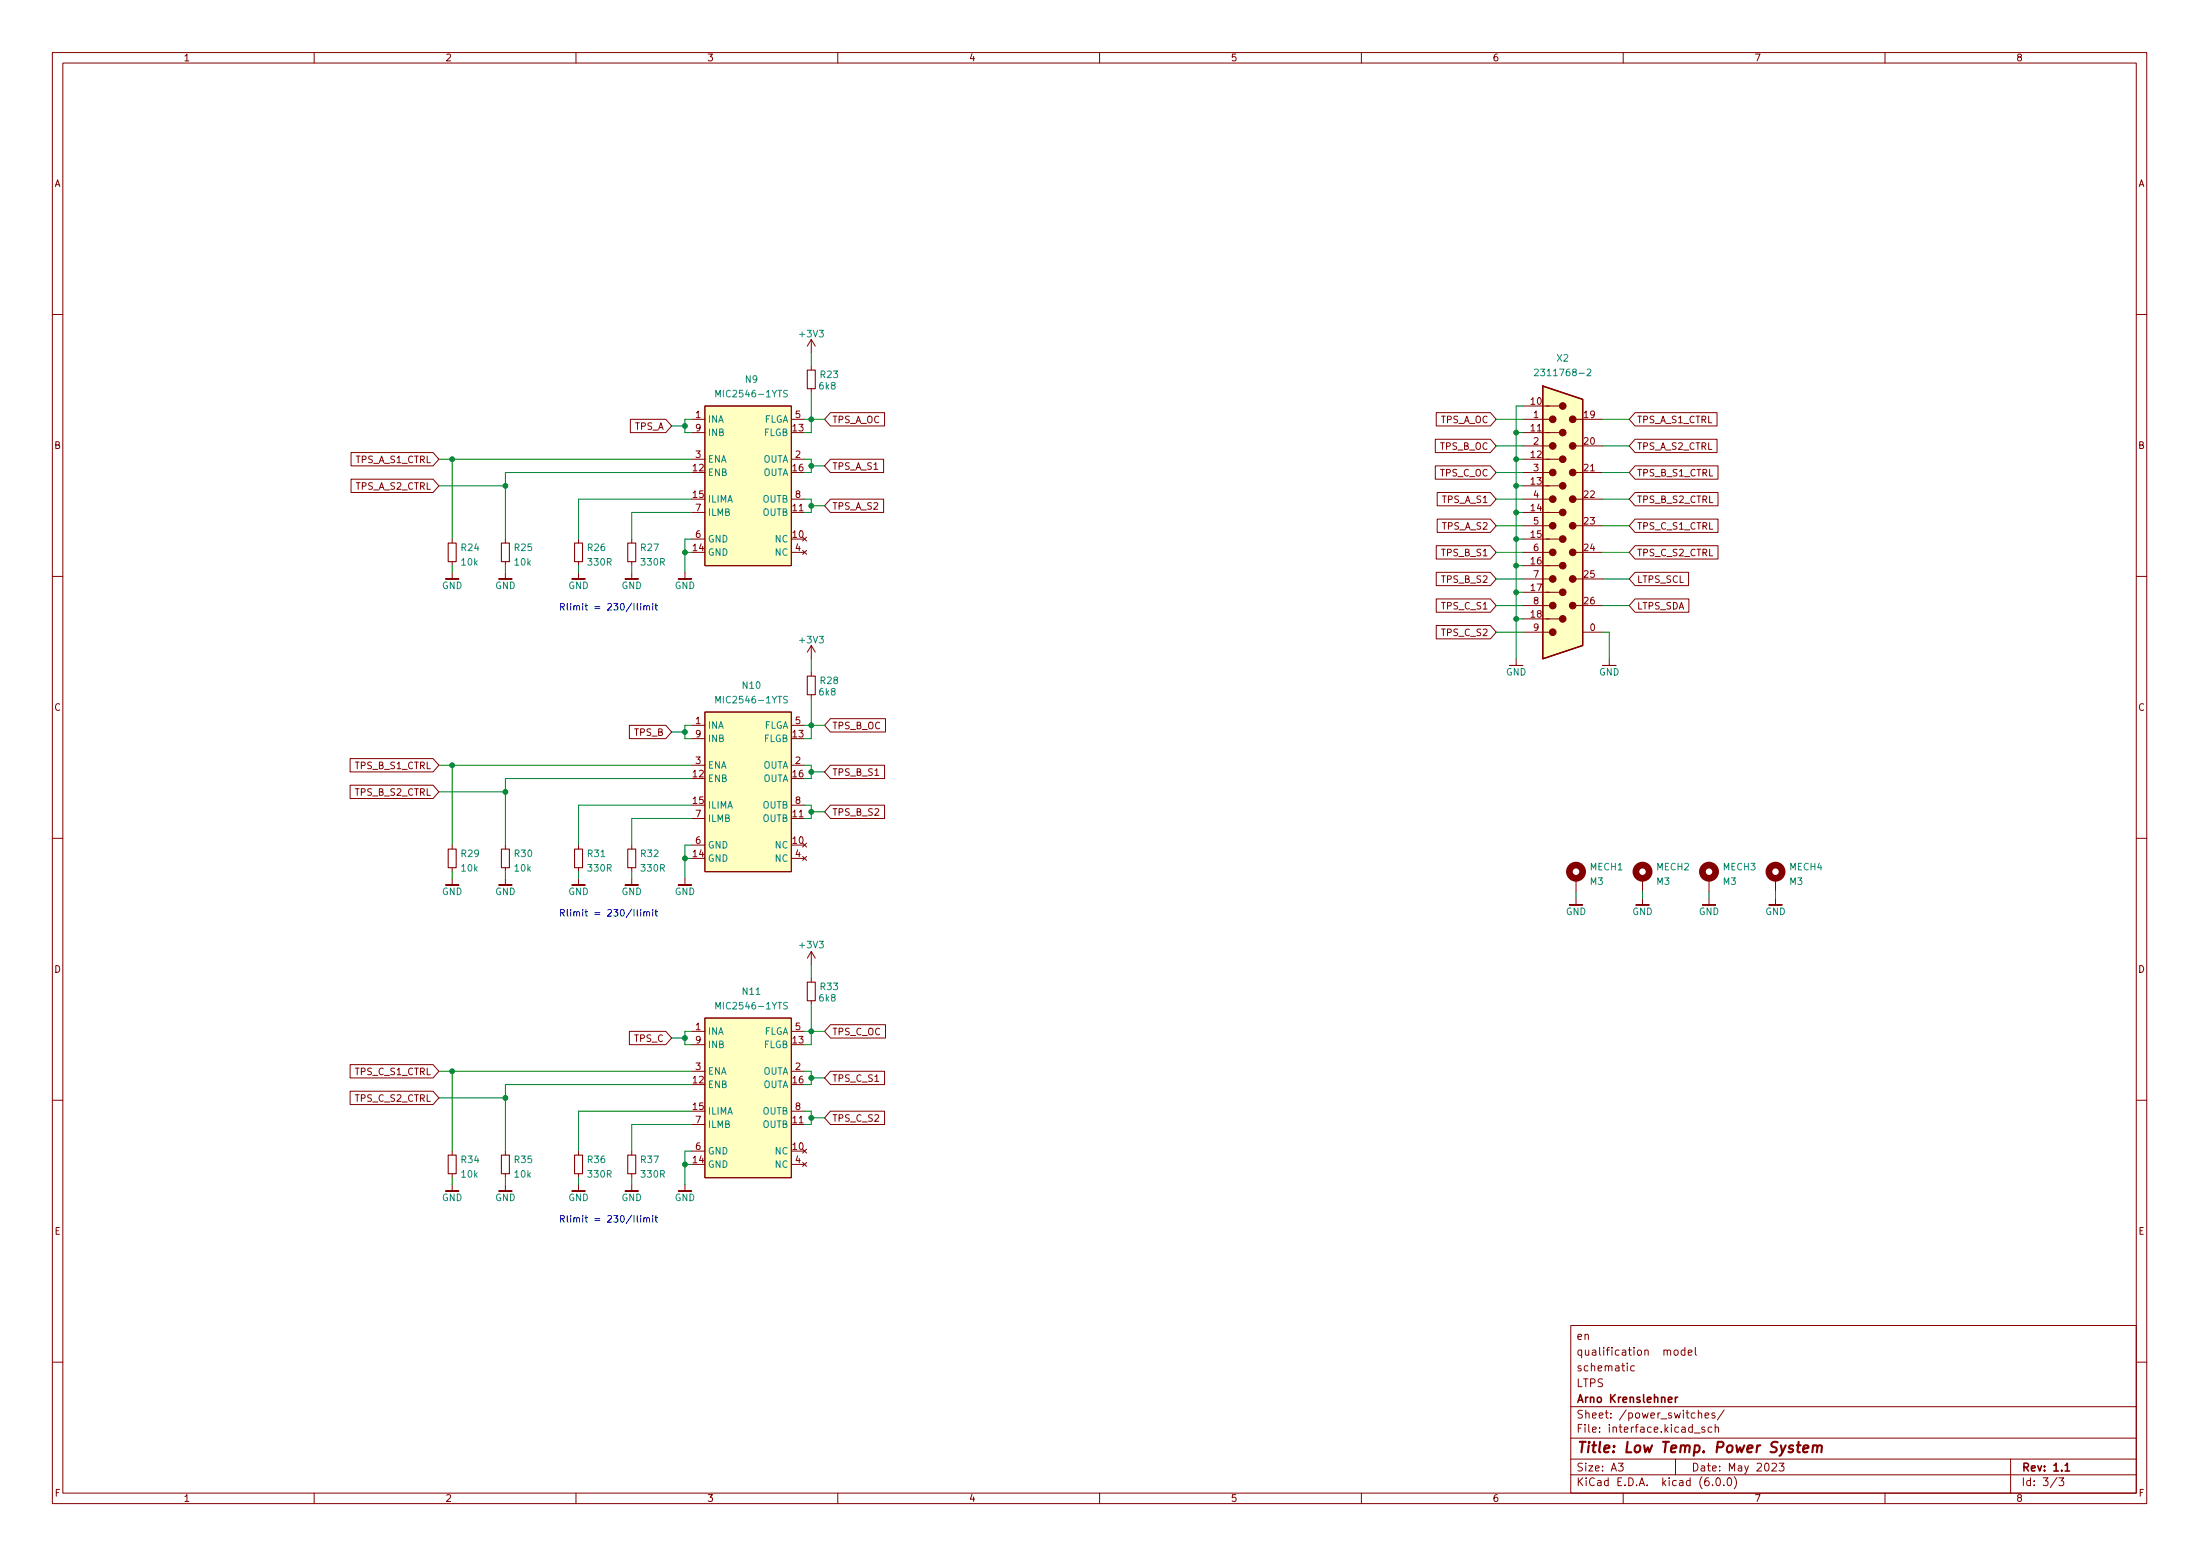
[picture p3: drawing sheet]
<svg xmlns="http://www.w3.org/2000/svg" width="420mm" height="297mm" viewBox="0 0 420 297" stroke-linecap="round" stroke-linejoin="round" font-family="sans-serif">
<g fill="none" stroke="#840000" stroke-width=".19">
<path d="M10 10h400v277h-400zM12 12h396v273h-396zM60 10v2M110 10v2M160 10v2M210 10v2M260 10v2M310 10v2M360 10v2M10 60h2M134.6 77.5h16.5v30.5h-16.5zM154.9 64.8v2.5"/>
<path d="M154.9 69.9v.7M154.9 74.2v.8M154.9 64.8l-.7 1.3M154.9 64.8l.8 1.3M158.6 78.8h10.3v2.5h-10.3l-1.1-1.3zM274.3 78.8h10.3l1.1 1.2-1.1 1.3h-10.3zM290.8 77.5h7M312.3 78.8h15.6v2.5h-15.6l-1.2-1.3zM408 60h2M67 91.5h15.7l1.1 1.2-1.1 1.3h-15.7zM67 86.4h15.7l1.1 1.3-1.1 1.2h-15.7zM120.4 80h6.8l1.1 1.3-1.1 1.3h-6.8z"/>
<path d="M132.1 97.8h2.5M132.1 87.7h2.5M132.1 82.6h2.5M132.1 80h2.5M151.1 97.8h2.6M151.1 87.7h2.6M151.1 80h2.6M151.1 95.3h2.6M158.6 95.3h10.2v2.5h-10.2l-1.1-1.2zM158.6 87.7h10.2v2.5h-10.2l-1.1-1.3zM274.1 83.9h10.5l1.1 1.2-1.1 1.3h-10.5zM274.1 88.9h10.5l1.1 1.3-1.1 1.3h-10.5z"/>
<path d="M274.5 99.1h10.1l1.1 1.3-1.1 1.2h-10.1zM274.5 94h10.1l1.1 1.3-1.1 1.3h-10.1zM290.8 97.8h7M290.8 92.7h7M290.8 87.7h7M290.8 82.6h7M290.8 80h5.1M290.8 85.1h5.1M290.8 90.2h5.1M290.8 95.3h5.1M301 80h5.1M301 85.1h5.1"/>
<path d="M301 90.2h5.1M301 95.3h5.1M312.3 83.9h15.6v2.5h-15.6l-1.2-1.3zM312.3 94h15.8v2.6h-15.8l-1.2-1.3zM312.3 88.9h15.8v2.6h-15.8l-1.2-1.3zM312.3 99.1h15.8v2.5h-15.8l-1.2-1.2zM10 110h2M86.4 109.3v1.2h-1.3h2.5h-1.2M86.4 102.9v.8M86.4 107.2v.8M96.5 109.3v1.2h-1.3h2.6h-1.3M96.5 102.9v.8"/>
<path d="M96.5 107.2v.8M110.5 109.3v1.2h-1.3h2.6h-1.3M110.5 102.9v.8M110.5 107.2v.8M120.6 109.3v1.2h-1.2h2.5h-1.3M120.6 102.9v.8M120.6 107.2v.8M130.8 109.3v1.2h-1.3h2.6h-1.3M132.1 102.9h2.5M151.1 105.4h2.6M153.3 102.5l.8 .8M153.3 105.1l.8 .7"/>
<path d="M154.1 102.5l-.8 .8M154.1 105.1l-.8 .7M274.3 104.2h10.3l1.1 1.2-1.1 1.3h-10.3zM274.3 114.3h10.3l1.1 1.3-1.1 1.3h-10.3zM274.3 109.3h10.3l1.1 1.2-1.1 1.3h-10.3zM274.3 119.4h10.3l1.1 1.3-1.1 1.3h-10.3zM290.8 118.1h7M290.8 113.1h7M290.8 108h7M290.8 102.9h7M290.8 100.4h5.1M290.8 105.4h5.1"/>
<path d="M290.8 110.5h5.1M290.8 115.6h5.1M301 100.4h5.1M301 105.4h5.1M301 110.5h5.1M301 115.6h5.1M312.3 109.3h10.2v2.5h-10.2l-1.2-1.3zM312.3 114.3h10.2v2.6h-10.2l-1.2-1.3zM312.3 104.2h15.8v2.5h-15.8l-1.2-1.3zM408 110h2M120.2 138.5h7l1.1 1.2-1.1 1.3h-7zM132.1 138.5h2.5"/>
<path d="M134.6 135.9h16.5v30.5h-16.5zM151.1 138.5h2.6M154.9 123.2v2.6M154.9 128.3v.8M154.9 132.6v.8M154.9 123.2l-.7 1.3M154.9 123.2l.8 1.3M158.6 137.2h10.5v2.5h-10.5l-1.1-1.2zM289.6 125.8v1.2h-1.3h2.5h-1.2M290.8 120.7h5.1M302.3 120.7h3.8M307.3 125.8v1.2h1.3h-2.5h1.2"/>
<path d="M66.9 144.8h15.8l1.1 1.3-1.1 1.3h-15.8zM66.9 149.9h15.8l1.1 1.3-1.1 1.2h-15.8zM132.1 156.2h2.5M132.1 146.1h2.5M132.1 141h2.5M151.1 156.2h2.6M151.1 146.1h2.6M151.1 153.7h2.6M158.6 146.1h10.3v2.5h-10.3l-1.1-1.2zM158.6 153.7h10.3v2.5h-10.3l-1.1-1.2zM10 160h2M86.4 167.7v1.2h-1.3h2.5h-1.2"/>
<path d="M86.4 161.3v.8M86.4 165.6v.8M96.5 167.7v1.2h-1.3h2.6h-1.3M96.5 161.3v.8M96.5 165.6v.8M110.5 167.7v1.2h-1.3h2.6h-1.3M110.5 161.3v.8M110.5 165.6v.8M120.6 167.7v1.2h-1.2h2.5h-1.3M120.6 161.3v.8M120.6 165.6v.8M130.8 167.7v1.2h-1.3h2.6h-1.3"/>
<path d="M132.1 161.3h2.5M151.1 163.9h2.6M153.3 160.9l.8 .8M153.3 163.5l.8 .7M154.1 160.9l-.8 .8M154.1 163.5l-.8 .7M301 171.5v1.3h-1.3h2.6h-1.3M301 167.7v2.5M313.7 171.5v1.3h-1.3h2.6h-1.3M313.7 167.7v2.5M326.4 171.5v1.3h-1.3h2.6h-1.3M326.4 167.7v2.5"/>
<path d="M339.1 171.5v1.3h-1.3h2.6h-1.3M339.1 167.7v2.5M408 160h2M120.2 196.9h7l1.1 1.3-1.1 1.2h-7zM132.1 196.9h2.5M132.1 199.4h2.5M134.6 194.3h16.5v30.5h-16.5zM151.1 196.9h2.6M154.9 181.6l-.7 1.3M154.9 181.6v2.6M154.9 186.7v.8M154.9 191v.8"/>
<path d="M154.9 181.6l.8 1.3M158.6 195.6h10.5v2.6h-10.5l-1.1-1.3zM10 210h2M66.9 203.2h15.8l1.1 1.3-1.1 1.3h-15.8zM66.9 208.3h15.8l1.1 1.3-1.1 1.3h-15.8zM86.4 219.7v.8M96.5 219.7v.8M110.5 219.7v.8M120.6 219.7v.8M132.1 214.7h2.5M132.1 204.5h2.5M132.1 219.7h2.5"/>
<path d="M151.1 214.7h2.6M151.1 204.5h2.6M151.1 212.1h2.6M153.3 219.4l.8 .7M154.1 219.4l-.8 .7M158.6 212.1h10.3v2.6h-10.3l-1.1-1.3zM158.6 204.5h10.3v2.5h-10.3l-1.1-1.2zM408 210h2M86.4 226.1v1.3h-1.3h2.5h-1.2M86.4 224.1v.7M96.5 226.1v1.3h-1.3h2.6h-1.3M96.5 224.1v.7"/>
<path d="M110.5 226.1v1.3h-1.3h2.6h-1.3M110.5 224.1v.7M120.6 226.1v1.3h-1.2h2.5h-1.3M120.6 224.1v.7M130.8 226.1v1.3h-1.3h2.6h-1.3M151.1 222.3h2.6M153.3 221.9l.8 .8M154.1 221.9l-.8 .8M300 253h108v32h-108zM319.8 257.9l.2-.2 .4 .2 .1 .5-.2 .2-.3 .1-.2-.1zM321.8 257.8l-.4-.1-.3 .3 .1 .6h.6M321.8 257.2v1.5"/>
<path d="M322.4 258.2l.7-.1v-.3l-.5-.1-.2 .2 .1 .7h.6M323.8 257.2v1.3l.2 .2M10 260h2M300 278.5h108M300 274.5h108M300 268.5h108M309.1 279.3h.9l-.5 .6 .4 .1v.7l-.2 .1-.6-.1M312.1 260.8l-.4-.1-.3 .3 .2 .6h.5M320 278.5v3M323.6 273.6h1.1M324.4 269.9l.2-.2 .3 .1 .1 .9M325.6 272.5l-.4-.1-.2 .2 .1 .2 .5 .2v.3h-.6"/>
<path d="M325.6 270.2l.8-.1-.1-.3-.4-.1-.3 .2 .1 .7h.6M326.9 272.5l-.4-.1-.3 .3 .2 .6h.5M327.5 269.8l-.4-.1-.2 .2 .1 .2 .5 .2v.3h-.6M327.6 272.6l.2-.2 .3 .1 .1 .9M327.6 271.9v1.5M329.3 269.1l-1.3 2M338.4 279.5l.6-.2 .2 .2 .1 .2-.9 1.1h.9M339.8 279.3h.9l-.5 .6 .4 .1v.7l-.2 .1-.6-.1M384 278.5v6.5M408 260h2M60 285v2M110 285v2"/>
<path d="M160 285v2M210 285v2M260 285v2M300 281.5h108M310 285v2M327.1 283.5v.1M327.9 282.2l.2-.1a.8 .8 0 0 1 .5 .8 .8 .8 0 0 1-.5 .7 1 1 0 0 1-.2-1.4zM329.2 283.5v.1M330.1 282.2l.1-.1a.8 .8 0 0 1 .5 .8 .8 .8 0 0 1-.5 .7 1 1 0 0 1-.1-1.4zM331.2 281.9a1.72 1.72 0 0 1 0 2.3M360 285v2M392.9 282l-1.3 2"/>
<path d="M393.2 282.1h.9l-.5 .6 .5 .1v.7l-.3 .1-.6-.1"/>
</g>
<path d="M320 266.7v1M320.4 266.7l-.3 .1-.1 .2M394.4 279.7l.4-.4v1.5M394.4 280.8h.9" fill="none" stroke="#840000" stroke-width=".3"/>
<path d="M343.1 275.9h.8M344.4 276.6l1-.2-.1-.4-.5-.1-.4 .3v.9h.8M346.3 276.1a.49 .49 0 0 1 .8 .1l-.1 1M346.3 275.9l-.2 1.3M347.1 276.2a.5 .5 0 0 1 .8-.2l-.1 1.2" fill="none" stroke="#840000" stroke-width=".4"/>
<g fill="none" stroke="#840000" stroke-width=".2">
<path d="M154.2 70.6h1.5v3.6h-1.5zM85.6 103.7h1.5v3.5h-1.5zM95.8 103.7h1.5v3.5h-1.5zM109.7 103.7h1.6v3.5h-1.6zM119.9 103.7h1.5v3.5h-1.5zM154.2 129.1h1.5v3.5h-1.5zM85.6 162.1h1.5v3.5h-1.5zM95.8 162.1h1.5v3.5h-1.5zM109.7 162.1h1.6v3.5h-1.6zM119.9 162.1h1.5v3.5h-1.5zM154.2 187.5h1.5v3.5h-1.5zM85.6 220.5h1.5v3.6h-1.5z"/>
<path d="M95.8 220.5h1.5v3.6h-1.5zM109.7 220.5h1.6v3.6h-1.6zM119.9 220.5h1.5v3.6h-1.5z"/>
</g>
<g fill="#ffffc2" stroke="#ffffc2" stroke-width=".19">
<path d="M134.6 194.3h16.5v30.5h-16.5z"/>
<path d="M134.6 135.9h16.5v30.5h-16.5z"/>
<path d="M294.6 73.7l7.7 2.5v47l-7.7 2.6z"/>
<path d="M134.6 77.5h16.5v30.5h-16.5z"/>
</g>
<path d="M136.7 75.8v-1.3l.4 .9 .5-.9v1.3M150.4 74.6l-.5-.1-.2 .1v.4l.6 .2 .1 .3-.3 .3-.5-.1M293.1 70.6l.5-.1 .2 .3-.8 .9h.8M303.1 70.6l.5-.1 .2 .3-.8 .9h.8M136.7 134.2v-1.3l.4 .9 .5-.9v1.3M150.4 133l-.5-.1-.2 .1v.4l.6 .3 .1 .3-.3 .2-.5-.1M136.7 192.6v-1.3l.4 1 .5-1v1.3M150.4 191.4l-.5-.1-.2 .2v.3l.6 .3 .1 .3-.3 .2h-.5" fill="none" stroke="#008484" stroke-width=".19"/>
<path d="M294.6 73.7l7.7 2.5v47l-7.7 2.6z" fill="none" stroke="#840000" stroke-width=".25"/>
<g fill="#840000" stroke="#840000" stroke-width=".19">
<circle cx="296.5" cy="120.7" r=".63"/>
<circle cx="296.5" cy="115.6" r=".63"/>
<circle cx="296.5" cy="110.5" r=".63"/>
<circle cx="296.5" cy="105.4" r=".63"/>
<circle cx="296.5" cy="100.4" r=".63"/>
<circle cx="296.5" cy="95.3" r=".63"/>
<circle cx="296.5" cy="90.2" r=".63"/>
<circle cx="296.5" cy="85.1" r=".63"/>
<circle cx="296.5" cy="80" r=".63"/>
<circle cx="298.4" cy="118.1" r=".63"/>
<circle cx="298.4" cy="113.1" r=".63"/>
<circle cx="298.4" cy="108" r=".63"/>
<circle cx="298.4" cy="102.9" r=".63"/>
<circle cx="298.4" cy="97.8" r=".63"/>
<circle cx="298.4" cy="92.7" r=".63"/>
<circle cx="298.4" cy="87.7" r=".63"/>
<circle cx="298.4" cy="82.6" r=".63"/>
<circle cx="298.4" cy="77.5" r=".63"/>
<circle cx="300.4" cy="115.6" r=".63"/>
<circle cx="300.4" cy="110.5" r=".63"/>
<circle cx="300.4" cy="105.4" r=".63"/>
<circle cx="300.4" cy="100.4" r=".63"/>
<circle cx="300.4" cy="95.3" r=".63"/>
<circle cx="300.4" cy="90.2" r=".63"/>
<circle cx="300.4" cy="85.1" r=".63"/>
<circle cx="300.4" cy="80" r=".63"/>
</g>
<g fill="none" stroke="#840000" stroke-width="1.3">
<circle cx="301" cy="166.4" r="1.27"/>
<circle cx="313.7" cy="166.4" r="1.27"/>
<circle cx="326.4" cy="166.4" r="1.27"/>
<circle cx="339.1" cy="166.4" r="1.27"/>
</g>
<g fill="none" stroke="#0000c2" stroke-width=".19">
<path d="M121.1 115.2v1.3M121.7 115.2v1.1l.2 .2M122.4 115.2v.1M122.4 115.6v.9M123 115.7l.1-.1 .3 .1 .1 .8M123 115.6v.9M123.5 115.8l.2-.2 .3 .1 .1 .8M124.7 115.2v.1M124.7 115.6v.9M125.1 115.6h.5M125.3 115.2v1.1l.3 .2M121.1 173.6v1.3"/>
<path d="M121.7 173.6v1.1l.2 .2M122.4 173.6v.1M122.4 174v.9M123 174.2l.1-.2 .3 .1 .1 .8M123 174v.9M123.5 174.2l.2-.2 .3 .1 .1 .8M124.7 173.6v.1M124.7 174v.9M125.1 174h.5M125.3 173.6v1.1l.3 .2M121.1 232v1.3M121.7 232v1.1l.2 .2"/>
<path d="M122.4 232v.2M122.4 232.5v.8M123 232.6l.1-.1h.3l.1 .8M123 232.5v.8M123.5 232.6l.2-.1h.3l.1 .8M124.7 232v.2M124.7 232.5v.8M125.1 232.5h.5M125.3 232v1.1l.3 .2"/>
</g>
<g fill="none" stroke="#008400" stroke-width=".19">
<path d="M154.9 67.3v2.6M154.9 75v7.6h-1.2M290.8 77.5h-1.2v48.3M83.8 87.7h48.3M83.8 92.7h12.7M86.4 87.7v15.2M128.3 81.3h2.5M132.1 80h-1.3v2.6h1.3M132.1 90.2h-35.6v12.7M132.1 97.8h-11.5v5.1M132.1 95.3h-21.6v7.6M153.7 87.7h1.2v2.5h-1.2"/>
<path d="M153.7 80h3.8M153.7 95.3h1.2v2.5h-1.2M154.9 96.6h2.6M154.9 88.9h2.6M285.7 80h5.1M285.7 95.3h5.1M285.7 90.2h5.1M285.7 85.1h5.1M289.6 87.7h1.2M289.6 92.7h1.2M289.6 97.8h1.2M289.6 82.6h1.2"/>
<path d="M306.1 80h5M306.1 95.3h5M306.1 90.2h5M306.1 85.1h5M86.4 108v1.3M96.5 108v1.3M110.5 108v1.3M120.6 108v1.3M130.8 105.4h1.3M132.1 102.9h-1.3v6.4M285.7 100.4h5.1M285.7 105.4h5.1"/>
<path d="M285.7 115.6h5.1M285.7 110.5h5.1M289.6 102.9h1.2M289.6 118.1h1.2M289.6 113.1h1.2M289.6 108h1.2M306.1 100.4h5M306.1 105.4h5M306.1 115.6h5M306.1 110.5h5M128.3 139.7h2.5M132.1 138.5h-1.3v2.5h1.3"/>
<path d="M153.7 138.5h3.8M154.9 125.8v2.5M154.9 133.4v7.6h-1.2M285.7 120.7h5.1M306.1 120.7h1.2v5.1M83.8 146.1h48.3M83.8 151.2h12.7M86.4 146.1v15.2M132.1 148.6h-35.6v12.7M132.1 156.2h-11.5v5.1M132.1 153.7h-21.6v7.6M153.7 146.1h1.2v2.5h-1.2"/>
<path d="M153.7 153.7h1.2v2.5h-1.2M154.9 155h2.6M154.9 147.4h2.6M86.4 166.4v1.3M96.5 166.4v1.3M110.5 166.4v1.3M120.6 166.4v1.3M130.8 163.9h1.3M132.1 161.3h-1.3v6.4M301 170.2v1.3M313.7 170.2v1.3M326.4 170.2v1.3"/>
<path d="M339.1 170.2v1.3M128.3 198.2h2.5M132.1 196.9h-1.3v2.5h1.3M153.7 196.9h3.8M154.9 184.2v2.5M154.9 191.8v7.6h-1.2M83.8 204.5h48.3M83.8 209.6h12.7M86.4 204.5v15.2M132.1 207h-35.6v12.7M132.1 219.7h-1.3v6.4M132.1 214.7h-11.5v5"/>
<path d="M132.1 212.1h-21.6v7.6M153.7 204.5h1.2v2.5h-1.2M153.7 212.1h1.2v2.6h-1.2M154.9 213.4h2.6M154.9 205.8h2.6M86.4 224.8v1.3M96.5 224.8v1.3M110.5 224.8v1.3M120.6 224.8v1.3M130.8 222.3h1.3"/>
</g>
<g fill="#008400" stroke="#008400" stroke-width=".19">
<circle cx="96.5" cy="209.6" r=".46"/>
<circle cx="130.8" cy="222.3" r=".46"/>
<circle cx="86.4" cy="146.1" r=".46"/>
<circle cx="96.5" cy="151.2" r=".46"/>
<circle cx="154.9" cy="88.9" r=".46"/>
<circle cx="130.8" cy="81.3" r=".46"/>
<circle cx="154.9" cy="80" r=".46"/>
<circle cx="96.5" cy="92.7" r=".46"/>
<circle cx="86.4" cy="87.7" r=".46"/>
<circle cx="154.9" cy="96.6" r=".46"/>
<circle cx="154.9" cy="196.9" r=".46"/>
<circle cx="154.9" cy="155" r=".46"/>
<circle cx="130.8" cy="163.9" r=".46"/>
<circle cx="154.9" cy="213.4" r=".46"/>
<circle cx="154.9" cy="205.8" r=".46"/>
<circle cx="86.4" cy="204.5" r=".46"/>
<circle cx="130.8" cy="198.2" r=".46"/>
<circle cx="289.6" cy="97.8" r=".46"/>
<circle cx="289.6" cy="92.7" r=".46"/>
<circle cx="289.6" cy="82.6" r=".46"/>
<circle cx="289.6" cy="102.9" r=".46"/>
<circle cx="154.9" cy="147.4" r=".46"/>
<circle cx="289.6" cy="118.1" r=".46"/>
<circle cx="289.6" cy="87.7" r=".46"/>
<circle cx="154.9" cy="138.5" r=".46"/>
<circle cx="130.8" cy="105.4" r=".46"/>
<circle cx="130.8" cy="139.7" r=".46"/>
<circle cx="289.6" cy="113.1" r=".46"/>
<circle cx="289.6" cy="108" r=".46"/>
</g>
<text font-size="2.8" fill="#840000" x="301" y="277.3">Title: Low Temp. Power System</text>
<g font-size="2.1" fill="#840000">
<text x="301" y="255.8">en</text>
<text x="301" y="261.8">schematic</text>
<text x="301" y="258.8">qualification model</text>
<text x="301" y="267.8">Arno Krenslehner</text>
<text x="301" y="264.8">LTPS</text>
<text x="301" y="273.5">File: interface.kicad_sch</text>
<text x="301" y="270.8">Sheet: /power_switches/</text>
<text x="301" y="280.9">Size: A3</text>
<text x="323" y="280.9">Date: May 2023</text>
<text x="386" y="280.9">Rev: 1.1</text>
<text x="301" y="283.7">KiCad E.D.A. kicad (6.0.0)</text>
<text x="386" y="283.7">Id: 3/3</text>
</g>
<g font-size="1.8" fill="#840000">
<text x="35" y="11.7">1</text>
<text x="85" y="11.7">2</text>
<text x="135" y="11.7">3</text>
<text x="185" y="11.7">4</text>
<text x="235" y="11.7">5</text>
<text x="285" y="11.7">6</text>
<text x="335" y="11.7">7</text>
<text x="385" y="11.7">8</text>
<text x="10.3" y="35.7">A</text>
<text x="408.3" y="35.7">A</text>
<text x="292.4" y="77.3">10</text>
<text x="121.1" y="82">TPS_A</text>
<text x="132.9" y="79.8">1</text>
<text x="132.9" y="82.3">9</text>
<text x="151.4" y="82.3">13</text>
<text x="151.9" y="79.8">5</text>
<text x="158.9" y="80.8">TPS_A_OC</text>
<text x="275" y="80.8">TPS_A_OC</text>
<text x="292.4" y="82.3">11</text>
<text x="292.9" y="79.8">1</text>
<text x="302.5" y="79.8">19</text>
<text x="312.6" y="80.8">TPS_A_S1_CTRL</text>
<text x="10.3" y="85.7">B</text>
<text x="67.8" y="88.4">TPS_A_S1_CTRL</text>
<text x="132.4" y="90">12</text>
<text x="132.9" y="87.4">3</text>
<text x="151.4" y="90">16</text>
<text x="151.9" y="87.4">2</text>
<text x="158.9" y="89.7">TPS_A_S1</text>
<text x="275" y="85.9">TPS_B_OC</text>
<text x="292.4" y="87.4">12</text>
<text x="292.9" y="84.9">2</text>
<text x="292.9" y="90">3</text>
<text x="302.5" y="84.9">20</text>
<text x="302.5" y="90">21</text>
<text x="312.6" y="85.9">TPS_A_S2_CTRL</text>
<text x="408.3" y="85.7">B</text>
<text x="67.8" y="93.5">TPS_A_S2_CTRL</text>
<text x="132.4" y="95">15</text>
<text x="151.9" y="95">8</text>
<text x="275" y="90.9">TPS_C_OC</text>
<text x="292.4" y="92.5">13</text>
<text x="292.9" y="95">4</text>
<text x="302.5" y="95">22</text>
<text x="312.6" y="90.9">TPS_B_S1_CTRL</text>
<text x="132.9" y="97.6">7</text>
<text x="151.4" y="97.6">11</text>
<text x="158.9" y="97.3">TPS_A_S2</text>
<text x="275.5" y="101.1">TPS_A_S2</text>
<text x="275.5" y="96">TPS_A_S1</text>
<text x="292.4" y="97.6">14</text>
<text x="292.9" y="100.1">5</text>
<text x="302.5" y="100.1">23</text>
<text x="312.6" y="96">TPS_B_S2_CTRL</text>
<text x="312.6" y="101.1">TPS_C_S1_CTRL</text>
<text x="132.4" y="105.2">14</text>
<text x="132.9" y="102.7">6</text>
<text x="151.4" y="102.7">10</text>
<text x="151.9" y="105.2">4</text>
<text x="275.5" y="106.2">TPS_B_S1</text>
<text x="292.4" y="102.7">15</text>
<text x="292.4" y="107.7">16</text>
<text x="292.9" y="105.2">6</text>
<text x="302.5" y="105.2">24</text>
<text x="312.6" y="106.2">TPS_C_S2_CTRL</text>
<text x="275.5" y="111.3">TPS_B_S2</text>
<text x="292.4" y="112.8">17</text>
<text x="292.9" y="110.3">7</text>
<text x="302.5" y="110.3">25</text>
<text x="312.6" y="111.3">LTPS_SCL</text>
<text x="275.5" y="116.3">TPS_C_S1</text>
<text x="292.4" y="117.9">18</text>
<text x="292.9" y="115.4">8</text>
<text x="302.5" y="115.4">26</text>
<text x="312.6" y="116.3">LTPS_SDA</text>
<text x="275.5" y="121.4">TPS_C_S2</text>
<text x="292.9" y="120.4">9</text>
<text x="303.7" y="120.4">0</text>
<text x="10.3" y="135.7">C</text>
<text x="408.3" y="135.7">C</text>
<text x="121.1" y="140.5">TPS_B</text>
<text x="132.9" y="138.2">1</text>
<text x="132.9" y="140.8">9</text>
<text x="151.4" y="140.8">13</text>
<text x="151.9" y="138.2">5</text>
<text x="158.9" y="139.2">TPS_B_OC</text>
<text x="67.8" y="146.8">TPS_B_S1_CTRL</text>
<text x="132.4" y="148.4">12</text>
<text x="132.9" y="145.8">3</text>
<text x="151.4" y="148.4">16</text>
<text x="151.9" y="145.8">2</text>
<text x="158.9" y="148.1">TPS_B_S1</text>
<text x="67.8" y="151.9">TPS_B_S2_CTRL</text>
<text x="132.4" y="153.5">15</text>
<text x="132.9" y="156">7</text>
<text x="151.4" y="156">11</text>
<text x="151.9" y="153.5">8</text>
<text x="158.9" y="155.7">TPS_B_S2</text>
<text x="132.9" y="161.1">6</text>
<text x="151.4" y="161.1">10</text>
<text x="132.4" y="163.6">14</text>
<text x="151.9" y="163.6">4</text>
<text x="10.3" y="185.7">D</text>
<text x="408.3" y="185.7">D</text>
<text x="132.9" y="196.6">1</text>
<text x="151.9" y="196.6">5</text>
<text x="158.9" y="197.6">TPS_C_OC</text>
<text x="121.1" y="198.9">TPS_C</text>
<text x="132.9" y="199.2">9</text>
<text x="151.4" y="199.2">13</text>
<text x="67.8" y="205.2">TPS_C_S1_CTRL</text>
<text x="132.4" y="206.8">12</text>
<text x="132.9" y="204.3">3</text>
<text x="151.4" y="206.8">16</text>
<text x="151.9" y="204.3">2</text>
<text x="158.9" y="206.5">TPS_C_S1</text>
<text x="67.8" y="210.3">TPS_C_S2_CTRL</text>
<text x="132.4" y="211.9">15</text>
<text x="132.9" y="214.4">7</text>
<text x="151.4" y="214.4">11</text>
<text x="151.9" y="211.9">8</text>
<text x="158.9" y="214.1">TPS_C_S2</text>
<text x="132.9" y="219.5">6</text>
<text x="151.4" y="219.5">10</text>
<text x="132.4" y="222">14</text>
<text x="151.9" y="222">4</text>
<text x="10.4" y="235.7">E</text>
<text x="408.4" y="235.7">E</text>
<text x="10.4" y="285.7">F</text>
<text x="35" y="286.7">1</text>
<text x="85" y="286.7">2</text>
<text x="135" y="286.7">3</text>
<text x="185" y="286.7">4</text>
<text x="235" y="286.7">5</text>
<text x="285" y="286.7">6</text>
<text x="335" y="286.7">7</text>
<text x="385" y="286.7">8</text>
<text x="408.4" y="285.7">F</text>
</g>
<g font-size="1.8" fill="#008484">
<text x="152.9" y="64.4">+3V3</text>
<text x="294.2" y="71.8">2311768-2</text>
<text x="297.4" y="69">X2</text>
<text x="137.4" y="75.8">MIC2546-1YTS</text>
<text x="142.4" y="73.1">N9</text>
<text x="156.5" y="74.3">6k8</text>
<text x="156.7" y="72.2">R23</text>
<text x="135.1" y="80.7">INA</text>
<text x="135.1" y="83.2">INB</text>
<text x="145.8" y="83.2">FLGB</text>
<text x="145.8" y="80.7">FLGA</text>
<text x="135.1" y="88.3">ENA</text>
<text x="145.6" y="88.3">OUTA</text>
<text x="135.1" y="90.8">ENB</text>
<text x="135.1" y="95.9">ILIMA</text>
<text x="145.6" y="90.8">OUTA</text>
<text x="145.6" y="95.9">OUTB</text>
<text x="135.1" y="98.5">ILMB</text>
<text x="145.6" y="98.5">OUTB</text>
<text x="88.2" y="105.2">R24</text>
<text x="88.2" y="107.9">10k</text>
<text x="98.3" y="105.2">R25</text>
<text x="98.3" y="107.9">10k</text>
<text x="112.3" y="105.2">R26</text>
<text x="112.4" y="107.9">330R</text>
<text x="122.5" y="105.2">R27</text>
<text x="122.6" y="107.9">330R</text>
<text x="135.1" y="106.1">GND</text>
<text x="135.1" y="103.5">GND</text>
<text x="148.1" y="103.5">NC</text>
<text x="148.1" y="106.1">NC</text>
<text x="84.4" y="112.4">GND</text>
<text x="94.6" y="112.4">GND</text>
<text x="108.5" y="112.4">GND</text>
<text x="118.7" y="112.4">GND</text>
<text x="128.8" y="112.4">GND</text>
<text x="152.9" y="122.8">+3V3</text>
<text x="141.9" y="131.5">N10</text>
<text x="156.7" y="130.6">R28</text>
<text x="287.6" y="128.9">GND</text>
<text x="305.4" y="128.9">GND</text>
<text x="137.4" y="134.3">MIC2546-1YTS</text>
<text x="156.5" y="132.8">6k8</text>
<text x="135.1" y="139.1">INA</text>
<text x="135.1" y="141.6">INB</text>
<text x="145.8" y="141.6">FLGB</text>
<text x="145.8" y="139.1">FLGA</text>
<text x="135.1" y="149.3">ENB</text>
<text x="135.1" y="146.7">ENA</text>
<text x="145.6" y="149.3">OUTA</text>
<text x="145.6" y="146.7">OUTA</text>
<text x="135.1" y="154.3">ILIMA</text>
<text x="145.6" y="154.3">OUTB</text>
<text x="135.1" y="162">GND</text>
<text x="135.1" y="156.9">ILMB</text>
<text x="145.6" y="156.9">OUTB</text>
<text x="148.1" y="162">NC</text>
<text x="88.2" y="163.6">R29</text>
<text x="88.2" y="166.4">10k</text>
<text x="98.3" y="163.6">R30</text>
<text x="98.3" y="166.4">10k</text>
<text x="112.3" y="163.6">R31</text>
<text x="112.4" y="166.4">330R</text>
<text x="122.5" y="163.6">R32</text>
<text x="122.6" y="166.4">330R</text>
<text x="135.1" y="164.5">GND</text>
<text x="148.1" y="164.5">NC</text>
<text x="303.7" y="166.1">MECH1</text>
<text x="316.4" y="166.1">MECH2</text>
<text x="329.1" y="166.1">MECH3</text>
<text x="341.8" y="166.1">MECH4</text>
<text x="84.4" y="170.9">GND</text>
<text x="94.6" y="170.9">GND</text>
<text x="108.5" y="170.9">GND</text>
<text x="118.7" y="170.9">GND</text>
<text x="128.8" y="170.9">GND</text>
<text x="303.7" y="168.9">M3</text>
<text x="316.4" y="168.9">M3</text>
<text x="329.1" y="168.9">M3</text>
<text x="341.8" y="168.9">M3</text>
<text x="299" y="174.7">GND</text>
<text x="311.7" y="174.7">GND</text>
<text x="324.4" y="174.7">GND</text>
<text x="337.1" y="174.7">GND</text>
<text x="152.9" y="181">+3V3</text>
<text x="141.9" y="189.9">N11</text>
<text x="156.5" y="191.2">6k8</text>
<text x="156.7" y="189">R33</text>
<text x="135.1" y="197.5">INA</text>
<text x="137.4" y="192.7">MIC2546-1YTS</text>
<text x="145.8" y="197.5">FLGA</text>
<text x="135.1" y="200.1">INB</text>
<text x="145.8" y="200.1">FLGB</text>
<text x="135.1" y="207.7">ENB</text>
<text x="135.1" y="205.1">ENA</text>
<text x="145.6" y="207.7">OUTA</text>
<text x="145.6" y="205.1">OUTA</text>
<text x="135.1" y="212.8">ILIMA</text>
<text x="135.1" y="215.3">ILMB</text>
<text x="145.6" y="215.3">OUTB</text>
<text x="145.6" y="212.8">OUTB</text>
<text x="135.1" y="220.4">GND</text>
<text x="148.1" y="220.4">NC</text>
<text x="88.2" y="222">R34</text>
<text x="88.2" y="224.8">10k</text>
<text x="98.3" y="222">R35</text>
<text x="98.3" y="224.8">10k</text>
<text x="112.3" y="222">R36</text>
<text x="112.4" y="224.8">330R</text>
<text x="122.5" y="222">R37</text>
<text x="122.6" y="224.8">330R</text>
<text x="135.1" y="222.9">GND</text>
<text x="148.1" y="222.9">NC</text>
<text x="84.4" y="229.3">GND</text>
<text x="94.6" y="229.3">GND</text>
<text x="108.5" y="229.3">GND</text>
<text x="118.7" y="229.3">GND</text>
<text x="128.8" y="229.3">GND</text>
</g>
<g font-size="1.8" fill="#0000c2">
<text x="106.7" y="116.5">Rlimit = 230/Ilimit</text>
<text x="106.7" y="174.9">Rlimit = 230/Ilimit</text>
<text x="106.7" y="233.4">Rlimit = 230/Ilimit</text>
</g>
</svg>
